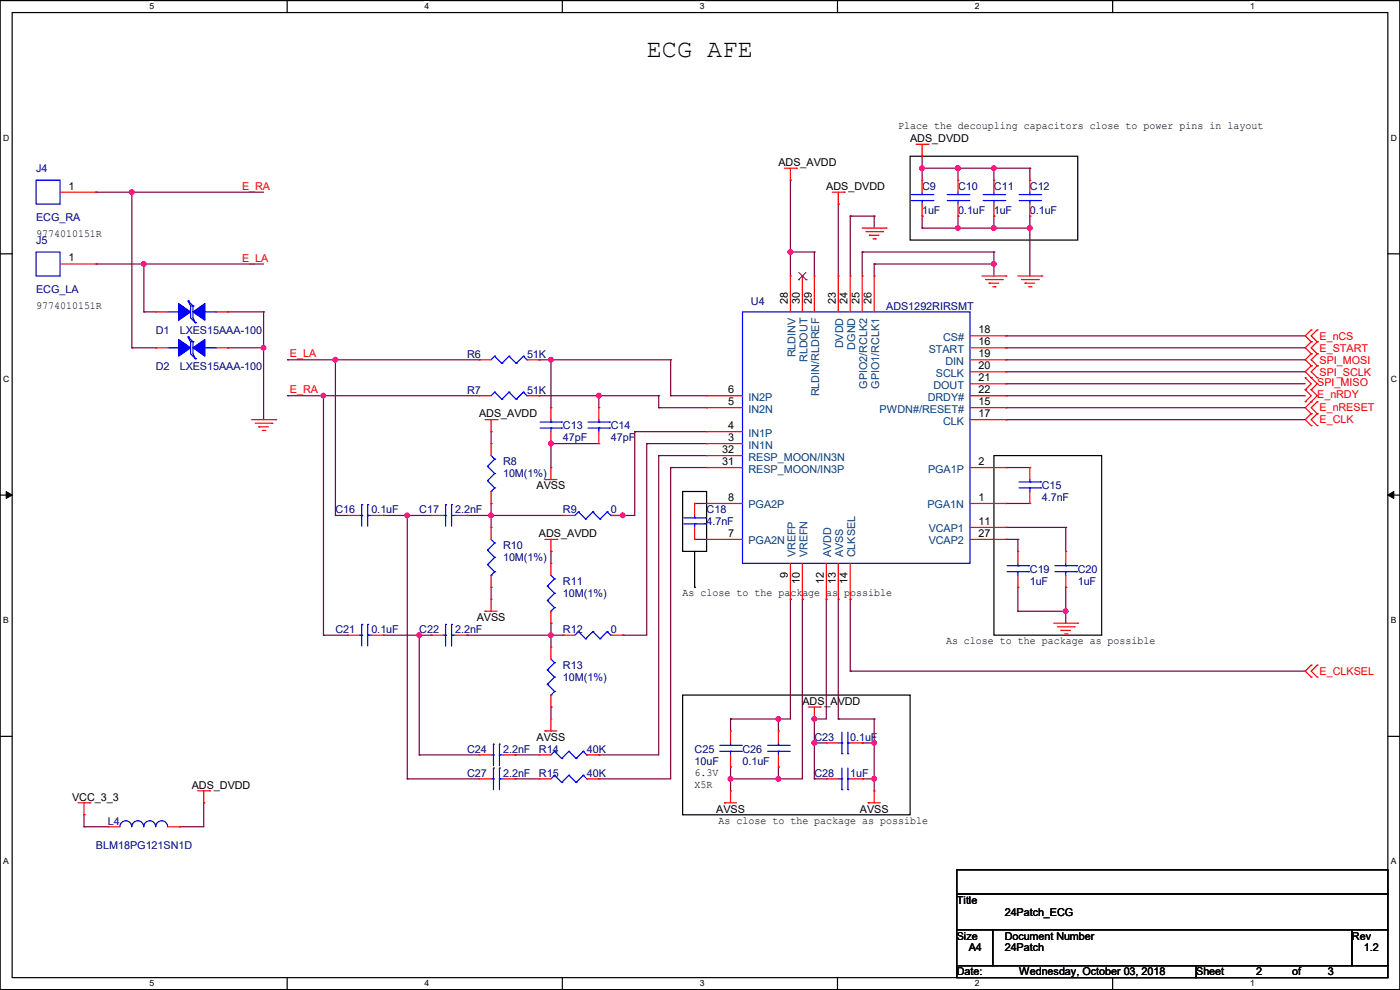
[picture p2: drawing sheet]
<svg xmlns="http://www.w3.org/2000/svg" width="297mm" height="210mm" viewBox="0 0 297 210" stroke-linecap="round" stroke-linejoin="round" font-family="sans-serif">
<path d="M0 .1h297v209.8h-297zM2.6 2.7h291.8v204.7h-291.8z" fill="none" stroke="#000" stroke-width=".25"/>
<g fill="#fff">
<path d="M31.7 .4h1v2h-1z"/>
<path d="M31.7 207.6h1v2h-1z"/>
</g>
<path d="M60.9 .1v2.6M60.9 207.4v2.5" fill="none" stroke="#000" stroke-width=".25"/>
<g fill="#fff">
<path d="M90.1 .4h1v2h-1z"/>
<path d="M90.1 207.6h1v2h-1z"/>
</g>
<path d="M119.3 .1v2.6M119.3 207.4v2.5" fill="none" stroke="#000" stroke-width=".25"/>
<g fill="#fff">
<path d="M148.5 .4h.9v2h-.9z"/>
<path d="M148.5 207.6h.9v2h-.9z"/>
</g>
<path d="M177.7 .1v2.6M177.7 207.4v2.5" fill="none" stroke="#000" stroke-width=".25"/>
<g fill="#fff">
<path d="M206.8 .4h1v2h-1z"/>
<path d="M206.8 207.6h1v2h-1z"/>
</g>
<path d="M236.1 .1v2.6M236.1 207.4v2.5" fill="none" stroke="#000" stroke-width=".25"/>
<g fill="#fff">
<path d="M265.2 .4h1v2h-1z"/>
<path d="M265.2 207.6h1v2h-1z"/>
<path d="M.7 28.2h1.2v2h-1.2z"/>
<path d="M295.1 28.2h1.2v2h-1.2z"/>
<path d="M.7 79.4h1.2v2h-1.2z"/>
<path d="M295.1 79.4h1.2v2h-1.2z"/>
</g>
<path d="M0 53.8h2.6M294.4 53.8h2.6" fill="none" stroke="#000" stroke-width=".25"/>
<g fill="#fff">
<path d="M.7 130.6h1.2v2h-1.2z"/>
<path d="M295.1 130.6h1.1v2h-1.1z"/>
</g>
<path d="M0 105h2.6M294.4 105h2.6" fill="none" stroke="#000" stroke-width=".25"/>
<path d="M1.3 104.3l1.3 .7-1.3 .7zM294.4 105l1.3-.7v1.4z" fill="#000" stroke="#000" stroke-width=".21"/>
<g fill="#fff">
<path d="M.7 181.8h1.2v2h-1.2z"/>
<path d="M295.1 181.8h1.1v2h-1.1z"/>
</g>
<g fill="none" stroke="#000" stroke-width=".25">
<path d="M193.1 33.1h35.5v17.8h-35.5zM210.9 96.6h22.8v38.1h-22.8zM144.8 104.3h5.1v12.7h-5.1zM147.4 117v7.6M147.4 124.6h.1M0 156.2h2.6M144.8 147.4h48.3v25.4h-48.3zM294.4 156.2h2.6M203 184.5h91.4v5.1h-91.4zM203 189.6h91.4v7.6h-91.4zM203 197.2h7.6v7.7h-7.6zM210.6 197.2h76.2v7.7h-76.2z"/>
<path d="M286.8 197.2h7.6v7.7h-7.6zM203 204.9h50.8v2.5h-50.8zM253.8 204.9h40.6v2.5h-40.6z"/>
</g>
<g fill="none" stroke="#800040" stroke-width=".25">
<path d="M167.7 38.2h.1M167.7 38.2v20.3M195.6 33.1h.1M195.6 35.7h.1M195.6 33.1v5.1M195.6 35.7h22.9M203.2 35.7h.1M203.2 35.7v2.5M210.9 35.7h.1M210.9 35.7v2.5M218.5 35.7h.1M218.5 35.7v2.5"/>
<path d="M20.4 56h.1M20.4 40.8h.1M20.4 40.8h35.5M20.4 56h35.5M28 40.8h.1M28 40.8v33M30.5 56h.1M30.5 56v10.2M167.7 53.5h.1M167.7 53.5h5.1M172.8 53.5h.1M172.8 53.5v5"/>
<path d="M177.8 43.3h.1M177.8 43.3v15.2M180.4 45.8h.1M180.4 45.8v12.7M180.4 45.8h5.1M182.9 53.5h.1M182.9 53.5v5M182.9 53.5h28M185.5 45.8h.1M185.5 56h.1M185.5 56h25.4M185.5 45.8v2.6"/>
<path d="M185.5 56v2.5M195.6 45.8h.1M195.6 48.4h.1M195.6 45.8v2.6M195.6 48.4h22.9M203.2 45.8h.1M203.2 48.4h.1M203.2 45.8v2.6M210.9 56h.1M210.9 45.8h.1M210.9 48.4h.1M210.9 53.5h.1"/>
<path d="M210.9 45.8v2.6M210.9 53.5v5M218.5 45.8h.1M218.5 48.4h.1M218.5 45.8v12.7M28 73.8h.1M28 73.8h5.1M30.5 66.2h.1M30.5 66.2h2.6M48.3 66.2h.1M48.3 73.8h.1M48.3 66.2h7.6"/>
<path d="M48.3 73.8h7.6M55.9 66.2h.1M55.9 73.8h.1M55.9 66.2v22.8M61 76.3h.1M61 76.3h40.6M71.2 76.3h.1M71.2 76.3v33M114.3 76.3h.1M114.3 76.3h28M116.9 76.3h.1M116.9 76.3v10.2"/>
<path d="M142.3 76.3h.1M142.3 76.3v7.6M213.4 71.2h.1M213.4 76.3h.1M213.4 78.9h.1M213.4 73.8h.1M213.4 73.8h63.5M213.4 76.3h63.5M213.4 71.2h63.5M213.4 78.9h63.5M61 83.9h.1M61 83.9h40.6"/>
<path d="M68.6 83.9h.1M68.6 83.9v50.8M104.2 91.6h.1M104.2 91.6v2.5M114.3 83.9h.1M114.3 83.9h25.4M116.9 94.1h.1M116.9 94.1v5.1M116.9 94.1h10.1M127 83.9h.1M127 83.9v2.6M134.7 91.6h.1"/>
<path d="M134.7 91.6h15.2M134.7 91.6v17.7h-5.1M137.2 94.1h.1M137.2 94.1h12.7M137.2 94.1v40.6h-5.1M139.7 86.5h.1M139.7 83.9h.1M139.7 96.6h.1M139.7 86.5h10.2M139.7 83.9v2.6M139.7 96.6v63.5h-12.7M139.7 96.6h10.2"/>
<path d="M142.3 83.9h.1M142.3 99.2h.1M142.3 83.9h7.6M142.3 99.2v66h-15.3M142.3 99.2h7.6M213.4 99.2h.1M213.4 81.4h.1M213.4 83.9h.1M213.4 86.5h.1M213.4 89h.1M213.4 83.9h63.5M213.4 86.5h63.5"/>
<path d="M213.4 99.2h5.1M213.4 81.4h63.5M213.4 89h63.5M71.2 109.3h.1M71.2 109.3h2.5M81.3 109.3h.1M81.3 109.3h10.2M86.4 109.3h.1M86.4 109.3v55.9M99.1 109.3h.1M99.1 109.3h20.3M104.2 109.3h.1"/>
<path d="M104.2 106.8h.1M104.2 106.8v5.1M116.9 117h.1M116.9 117v2.5M129.6 109.3h.1M132.1 109.3h.1M147.4 106.8h.1M147.4 114.4h.1M147.4 106.8h2.5M147.4 114.4h2.5M213.4 114.4h.1M213.4 111.9h.1"/>
<path d="M213.4 106.8h.1M213.4 106.8h5.1M213.4 114.4h2.5M213.4 111.9h12.7M215.9 114.4h.1M215.9 114.4v2.6M226.1 111.9h.1M226.1 111.9v5.1M68.6 134.7h.1M68.6 134.7h5.1M81.3 134.7h.1M81.3 134.7h10.2"/>
<path d="M88.9 134.7h.1M88.9 134.7v25.4M99.1 134.7h.1M99.1 134.7h20.3M104.2 124.6h.1M104.2 124.6v2.5M116.9 134.7h.1M116.9 132.2h.1M116.9 132.2v5.1M132.1 134.7h.1M167.7 127.1h.1M167.7 127.1v25.4h-12.7"/>
<path d="M170.2 127.1h.1M170.2 127.1v38.1h-15.2M175.3 127.1h.1M175.3 127.1v25.4h-2.5M177.8 127.1h.1M177.8 127.1v25.4M180.4 127.1h.1M180.4 127.1v15.3M215.9 124.6h.1M215.9 129.7h.1M215.9 124.6v5.1M215.9 129.7h10.2"/>
<path d="M226.1 129.7h.1M226.1 124.6h.1M226.1 124.6v7.6M116.9 150h.1M116.9 150v2.5M155 152.5h.1M155 152.5v2.6M165.1 152.5h.1M165.1 152.5v2.6M172.8 152.5h.1M172.8 157.6h.1M172.8 152.5v12.7"/>
<path d="M172.8 157.6h2.5M177.8 152.5h.1M177.8 152.5h7.7M180.4 142.4h.1M180.4 142.4h96.5M182.9 157.6h.1M182.9 157.6h2.6M185.5 152.5h.1M185.5 157.6h.1M185.5 152.5v15.3M17.8 172.8h.1M17.8 175.4h.1"/>
<path d="M17.8 172.8v2.6M17.8 175.4h5.1M38.1 175.4h.1M43.2 170.3h.1M43.2 170.3v5.1h-5.1M86.4 165.2h.1M86.4 165.2h15.2M88.9 160.1h.1M88.9 160.1h12.7M109.3 160.1h.1M109.3 165.2h.1M109.3 160.1h5"/>
<path d="M109.3 165.2h5M127 160.1h.1M127 165.2h.1M155 165.2h.1M155 162.7h.1M155 162.7v5.1M165.1 162.7h.1M165.1 165.2h.1M165.1 162.7v2.5M172.8 165.2h.1M172.8 165.2h2.5M182.9 165.2h.1"/>
<path d="M182.9 165.2h2.6M185.5 165.2h.1"/>
</g>
<g fill="#f0f" stroke="#f0f" stroke-width=".25">
<circle cx="28" cy="40.7" r=".49"/>
<circle cx="30.5" cy="56" r=".49"/>
<circle cx="55.9" cy="73.8" r=".49"/>
<circle cx="116.9" cy="76.3" r=".49"/>
<circle cx="127" cy="83.9" r=".49"/>
<circle cx="116.9" cy="94.1" r=".49"/>
<circle cx="132.1" cy="109.3" r=".49"/>
<circle cx="104.2" cy="109.3" r=".49"/>
<circle cx="71.1" cy="76.3" r=".49"/>
<circle cx="116.9" cy="134.7" r=".49"/>
<circle cx="68.6" cy="83.9" r=".49"/>
<circle cx="88.9" cy="134.7" r=".49"/>
<circle cx="86.4" cy="109.3" r=".49"/>
<circle cx="165.1" cy="152.5" r=".49"/>
<circle cx="226.1" cy="129.6" r=".49"/>
<circle cx="210.8" cy="56" r=".49"/>
<circle cx="203.2" cy="35.7" r=".49"/>
<circle cx="195.6" cy="35.7" r=".49"/>
<circle cx="210.8" cy="35.7" r=".49"/>
<circle cx="218.5" cy="48.4" r=".49"/>
<circle cx="210.8" cy="48.4" r=".49"/>
<circle cx="203.2" cy="48.4" r=".49"/>
<circle cx="165.1" cy="165.2" r=".49"/>
<circle cx="155" cy="165.2" r=".49"/>
<circle cx="172.7" cy="152.5" r=".49"/>
<circle cx="172.7" cy="157.6" r=".49"/>
<circle cx="185.4" cy="157.6" r=".49"/>
<circle cx="185.4" cy="165.2" r=".49"/>
<circle cx="167.7" cy="53.4" r=".49"/>
</g>
<g fill="none" stroke="#f00" stroke-width=".25">
<path d="M166.4 35.7h2.6M167.7 38.2h.1M167.7 35.7v2.5M169 35.7h.1M194.4 30.6h2.5M195.6 33.1h.1M195.6 38.2h.1M195.6 30.6v2.5M195.6 38.2v2.6M196.9 30.6h.1M203.2 38.2h.1M203.2 38.2v2.6"/>
<path d="M210.9 38.2h.1M210.9 38.2v2.6M218.5 38.2h.1M218.5 38.2v2.6M12.7 40.8h7.7M12.7 56h7.7M20.4 56h.1M20.4 40.8h.1M167.7 58.5h.1M167.7 58.5v7.7M170.2 58.5h.1M170.2 58.5v7.7"/>
<path d="M172.8 58.5h.1M172.8 58.5v7.7M176.6 40.8h2.5M177.8 43.3h.1M177.8 58.5h.1M177.8 40.8v2.5M177.8 58.5v7.7M179.1 40.8h.1M180.4 58.5h.1M180.4 58.5v7.7M182.9 58.5h.1M182.9 48.4h5.1"/>
<path d="M182.9 58.5v7.7M183.7 49.1h3.5M184.4 49.9h.1M184.4 49.9h2.1M185.2 50.7h.5M185.5 58.5h.1M185.5 58.5v7.7M185.7 50.7h.1M187.2 49.1h.1M188 48.4h.1M195.6 45.8h.1M195.6 43.3v2.5"/>
<path d="M203.2 45.8h.1M203.2 43.3v2.5M208.3 58.5h5.1M209.1 59.3h3.5M210.9 45.8h.1M210.9 43.3v2.5M212.6 59.3h.1M213.4 58.5h.1M215.9 58.5h5.1M216.7 59.3h3.6M218.5 45.8h.1M218.5 43.3v2.5"/>
<path d="M220.3 59.3h.1M221 58.5h.1M33.1 73.8h.1M33.1 66.2h.1M33.1 73.8h2.5M33.1 66.2h2.5M45.8 73.8h2.5M45.8 66.2h2.5M48.3 73.8h.1M48.3 66.2h.1M101.6 76.3h.1M101.6 76.3h2.6"/>
<path d="M111.8 76.3h2.5M114.3 76.3h.1M205.8 71.2h7.6M205.8 73.8h7.6M205.8 76.3h7.6M205.8 78.9h7.6M209.8 60.1h.1M209.8 60.1h2.1M210.6 60.8h.5M211.1 60.8h.1M213.4 71.2h.1M213.4 73.8h.1"/>
<path d="M213.4 76.3h.1M213.4 78.9h.1M217.5 60.1h.1M217.5 60.1h2M218.2 60.8h.5M218.7 60.8h.1M278.2 70h.1M278.2 72.5h.1M278.2 75.1h.1M278.2 77.6h.1M278.2 70l-1.3 1.2 1.3 1.3M278.2 72.5l-1.3 1.3 1.3 1.3"/>
<path d="M278.2 75.1l-1.3 1.2 1.3 1.3M278.2 77.6l-1.3 1.3 2.5 2.5-1.2 1.3M279.4 72.5h.1M279.4 70h.1M279.4 75.1h.1M279.4 77.6h.1M279.4 70l-1.2 1.2 1.2 1.3M279.4 72.5l-1.2 1.3 1.2 1.3M279.4 75.1l-1.2 1.2 1.2 1.3M279.4 77.6l-1.2 1.3 1.2 1.2M53.4 89h5.1M54.1 89.8h3.6"/>
<path d="M54.9 90.6h.1M54.9 90.6h2M55.7 91.3h.5M56.2 91.3h.1M57.7 89.8h.1M58.5 89h.1M101.6 83.9h.1M101.6 83.9h2.6M102.9 89h2.6M104.2 91.6h.1M104.2 94.1h.1M104.2 89v2.6"/>
<path d="M104.2 94.1v2.5M105.5 89h.1M111.8 83.9h2.5M114.3 83.9h.1M116.9 99.2h.1M116.9 86.5h.1M116.9 94.1h.1M116.9 86.5v2.5M116.9 91.6v2.5M116.9 99.2v2.5M127 86.5h.1M127 94.1h.1"/>
<path d="M127 86.5v2.5M127 91.6v2.5M149.9 83.9h.1M149.9 86.5h.1M149.9 91.6h.1M149.9 94.1h.1M149.9 96.6h.1M149.9 99.2h.1M149.9 83.9h7.6M149.9 86.5h7.6M149.9 99.2h7.6M149.9 91.6h7.6"/>
<path d="M149.9 94.1h7.6M149.9 96.6h7.6M205.8 89h7.6M205.8 81.4h7.6M205.8 83.9h7.6M205.8 86.5h7.6M205.8 99.2h7.6M213.4 81.4h.1M213.4 83.9h.1M213.4 86.5h.1M213.4 89h.1M213.4 99.2h.1"/>
<path d="M218.5 99.2h.1M218.5 99.2v2.5M276.9 82.7h.1M276.9 80.1h.1M276.9 85.2h.1M276.9 80.1l1.3 1.3-1.3 1.3M276.9 82.7l1.3 1.2-1.3 1.3M278.2 80.1h.1M278.2 85.2h.1M278.2 87.8h.1M278.2 90.3h.1M278.2 82.7h.1"/>
<path d="M278.2 82.7l1.2 1.2-2.5 2.6 1.3 1.3M278.2 87.8l-1.3 1.2 1.3 1.3M279.4 80.1h.1M279.4 87.8h.1M279.4 85.2h.1M279.4 90.3h.1M279.4 85.2l-1.2 1.3 1.2 1.3M279.4 87.8l-1.2 1.2 1.2 1.3M73.7 109.3h.1M73.7 109.3h2.5M78.8 109.3h2.5M81.3 109.3h.1"/>
<path d="M91.5 109.3h.1M91.5 109.3h2.5M96.6 109.3h2.5M99.1 109.3h.1M104.2 111.9h.1M104.2 106.8h.1M104.2 104.3v2.5M104.2 111.9v2.5M115.6 101.7h.1M115.6 114.4h2.6M115.6 101.7h2.6M116.9 117h.1"/>
<path d="M116.9 119.5h.1M116.9 114.4v2.6M116.9 119.5v2.5M118.2 114.4h.1M119.4 109.3h.1M119.4 109.3h2.6M129.6 109.3h2.5M132.1 109.3h.1M147.4 106.8h.1M147.4 114.4h.1M147.4 106.8v2.5M147.4 111.9v2.5"/>
<path d="M149.9 106.8h.1M149.9 114.4h.1M149.9 114.4h7.6M149.9 106.8h7.6M167.7 119.5v7.6M170.2 119.5v7.6M175.3 119.5v7.6M177.8 119.5v7.6M180.4 119.5v7.6M205.8 114.4h7.6M205.8 106.8h7.6M205.8 111.9h7.6"/>
<path d="M213.4 106.8h.1M213.4 111.9h.1M213.4 114.4h.1M215.9 117h.1M215.9 117v2.5M218.5 106.8h.1M218.5 104.3v2.5M226.1 117h.1M226.1 117v2.5M73.7 134.7h.1M73.7 134.7h2.5M78.8 134.7h2.5"/>
<path d="M81.3 134.7h.1M91.5 134.7h.1M91.5 134.7h2.5M96.6 134.7h2.5M99.1 134.7h.1M102.9 129.7h.1M102.9 129.7h2.6M104.2 127.1h.1M104.2 124.6h.1M104.2 122v2.6M104.2 127.1v2.6M116.9 137.3h.1"/>
<path d="M116.9 132.2h.1M116.9 129.7v2.5M116.9 137.3v2.5M119.4 134.7h.1M119.4 134.7h2.6M129.6 134.7h2.5M132.1 134.7h.1M167.7 127.1h.1M170.2 127.1h.1M175.3 127.1h.1M177.8 127.1h.1M180.4 127.1h.1"/>
<path d="M215.9 124.6h.1M215.9 122v2.6M223.6 132.2h5M224.3 133h3.6M225.1 133.7h.1M225.1 133.7h2M225.8 134.5h.6M226.1 124.6h.1M226.1 122v2.6M226.4 134.5h.1M227.9 133h.1M228.6 132.2h.1"/>
<path d="M115.6 155.1h.1M115.6 155.1h2.6M116.9 152.5h.1M116.9 150h.1M116.9 147.4v2.6M116.9 152.5v2.6M155 155.1h.1M155 155.1v2.5M165.1 155.1h.1M165.1 155.1v2.5M171.5 150h2.5M172.8 152.5h.1"/>
<path d="M172.8 150v2.5M174 150h.1M175.3 157.6h.1M175.3 157.6h2.5M180.4 157.6h2.5M182.9 157.6h.1M278.2 141.1h.1M278.2 143.6h.1M278.2 141.1l-1.3 1.3 1.3 1.2M279.4 143.6h.1M279.4 141.1h.1M279.4 141.1l-1.2 1.3 1.2 1.2"/>
<path d="M16.6 170.3h2.5M17.8 172.8h.1M17.8 170.3v2.5M19.1 170.3h.1M22.9 175.4h.1M22.9 175.4h2.5M35.6 175.4h2.5M38.1 175.4h.1M42 167.8h2.5M43.2 170.3h.1M43.2 167.8v2.5M44.5 167.8h.1"/>
<path d="M101.6 160.1h.1M101.6 165.2h.1M101.6 165.2h2.6M101.6 160.1h2.6M106.7 165.2h2.6M106.7 160.1h2.6M109.3 160.1h.1M109.3 165.2h.1M114.3 165.2h.1M114.3 160.1h.1M114.3 165.2h2.6M114.3 160.1h2.6"/>
<path d="M124.5 165.2h2.5M124.5 160.1h2.5M127 165.2h.1M127 160.1h.1M153.7 170.3h.1M153.7 170.3h2.6M155 167.8h.1M155 162.7h.1M155 160.1v2.6M155 167.8v2.5M165.1 162.7h.1M165.1 160.1v2.6"/>
<path d="M175.3 165.2h.1M175.3 165.2h2.5M180.4 165.2h2.5M182.9 165.2h.1M184.2 170.3h.1M184.2 170.3h2.5M185.5 167.8h.1M185.5 167.8v2.5"/>
</g>
<g fill="none" stroke="#00f" stroke-width=".25">
<path d="M7.7 38.2h5v5.1h-5zM7.7 53.5h5v5h-5zM193.3 42.5h4.6M193.3 41.3h4.6M195.6 41.3h.1M195.6 42.5h.1M195.6 40.8v.5M195.6 42.5v.8M197.9 42.5h.1M197.9 41.3h.1M201 42.5h4.5M201 41.3h4.5"/>
<path d="M203.2 41.3h.1M203.2 42.5h.1M203.2 40.8v.5M203.2 42.5v.8M205.5 42.5h.1M205.5 41.3h.1M208.6 42.5h4.5M208.6 41.3h4.5M210.9 41.3h.1M210.9 42.5h.1M210.9 40.8v.5M210.9 42.5v.8"/>
<path d="M213.1 42.5h.1M213.1 41.3h.1M216.2 42.5h4.6M216.2 41.3h4.6M218.5 41.3h.1M218.5 42.5h.1M218.5 40.8v.5M218.5 42.5v.8M220.8 42.5h.1M220.8 41.3h.1M35.6 73.8h2.5M35.6 66.2h2.5"/>
<path d="M38.1 73.8h.1M38.1 66.2h.1M39.9 71.5h.1M39.9 63.9h.1M39.9 71.5l1 1M39.9 71.5l.5 1M39.9 63.9l1 1M39.9 63.9l.5 1M40.4 72.5h.1M40.4 64.9h.1M40.4 64.9v2.5l1 1.1M40.4 72.5v2.6l1 1"/>
<path d="M40.9 72.5h.1M40.9 64.9h.1M40.9 64.9v2.5l.5 1.1M40.9 72.5v2.6l.5 1M41.4 76.1h.1M41.4 68.5h.1M43.2 73.8h2.6M43.2 66.2h2.6M45.8 73.8h.1M45.8 66.2h.1M104.9 75.6h.1M104.9 75.6l-.7 .7"/>
<path d="M104.9 75.6l1.6 1.5M106.5 77.1h.1M108 75.6h.1M108 75.6l-1.5 1.5M108 75.6l1.5 1.5M109.5 77.1h.1M111 75.6h.1M111 75.6l-1.5 1.5M111 75.6l.8 .7M111.8 76.3h.1M157.5 66.2h48.3v53.3h-48.3zM103.4 98.9h.1"/>
<path d="M103.4 98.9l1.5 1.6M104.2 96.6l.7 .8M104.9 97.4h.1M104.9 83.2h.1M104.9 97.4l-1.5 1.5M104.9 83.2l-.7 .7M104.9 83.2l1.6 1.5M106.5 84.7h.1M108 83.2h.1M108 83.2l-1.5 1.5M108 83.2l1.5 1.5M109.5 84.7h.1"/>
<path d="M111 83.2h.1M111 83.2l-1.5 1.5M111 83.2l.8 .7M111.8 83.9h.1M114.6 90.8h4.6M114.6 89.5h4.6M116.9 89.5h.1M116.9 90.8h.1M116.9 89v.5M116.9 90.8v.8M119.2 90.8h.1M119.2 89.5h.1"/>
<path d="M124.8 90.8h4.5M124.8 89.5h4.5M127 89.5h.1M127 90.8h.1M127 89v.5M127 90.8v.8M129.3 90.8h.1M129.3 89.5h.1M76.2 109.3h.6M76.8 109.3h.1M76.8 107.1h.1M76.8 107.1v4.5"/>
<path d="M78 107.1h.1M78 109.3h.1M78 109.3h.8M78 107.1v4.5M94 109.3h.5M94.5 109.3h.1M94.5 107.1h.1M94.5 107.1v4.5M95.8 107.1h.1M95.8 109.3h.1M95.8 109.3h.8M95.8 107.1v4.5"/>
<path d="M103.4 116.7h.1M103.4 119.8h.1M103.4 102h.1M103.4 116.7l1.5 1.5M103.4 119.8l1.5 1.5M103.4 102l1.5 1.5M104.2 104.3h.1M104.2 114.4l.7 .8M104.9 115.2h.1M104.9 118.2h.1M104.9 100.5h.1M104.9 103.5h.1"/>
<path d="M104.9 115.2l-1.5 1.5M104.9 118.2l-1.5 1.6M104.9 100.5l-1.5 1.5M104.9 103.5l-.7 .8M122.7 108.6h.1M122.7 108.6l-.7 .7M122.7 108.6l1.5 1.5M124.2 110.1h.1M125.8 108.6h.1M125.8 108.6l-1.6 1.5M125.8 108.6l1.5 1.5M127.3 110.1h.1"/>
<path d="M128.8 108.6h.1M128.8 108.6l-1.5 1.5M128.8 108.6l.8 .7M129.6 109.3h.1M145.1 111.1h4.5M145.1 109.9h4.5M147.4 109.9h.1M147.4 111.1h.1M147.4 109.3v.6M147.4 111.1v.8M149.6 111.1h.1M149.6 109.9h.1"/>
<path d="M215.9 119.5v.5M216.2 103.5h4.6M216.2 102.2h4.6M218.5 102.2h.1M218.5 103.5h.1M218.5 101.7v.5M218.5 103.5v.8M220.8 103.5h.1M220.8 102.2h.1M226.1 119.5v.5M76.2 134.7h.6M76.8 134.7h.1"/>
<path d="M76.8 132.5h.1M76.8 132.5v4.5M78 132.5h.1M78 134.7h.1M78 132.5v4.5M78 134.7h.8M94 134.7h.5M94.5 134.7h.1M94.5 132.5h.1M94.5 132.5v4.5M95.8 132.5h.1M95.8 134.7h.1"/>
<path d="M95.8 132.5v4.5M95.8 134.7h.8M104.2 122h.1M104.9 121.3h.1M104.9 121.3l-.7 .7M116.1 124.3h.1M116.1 127.4h.1M116.1 124.3l1.5 1.6M116.1 127.4l1.5 1.5M116.9 129.7h.1M116.9 139.8l.7 .8M116.9 122l.7 .8"/>
<path d="M117.6 122.8h.1M117.6 125.9h.1M117.6 128.9h.1M117.6 122.8l-1.5 1.5M117.6 125.9l-1.5 1.5M117.6 128.9l-.7 .8M122.7 134h.1M122.7 134l1.5 1.5M122.7 134l-.7 .7M124.2 135.5h.1M125.8 134h.1M125.8 134l1.5 1.5"/>
<path d="M125.8 134l-1.6 1.5M127.3 135.5h.1M128.8 134h.1M128.8 134l-1.5 1.5M128.8 134l.8 .7M129.6 134.7h.1M213.7 121.3h4.5M213.7 120h4.5M215.9 120h.1M215.9 121.3h.1M215.9 121.3v.7M218.2 121.3h.1"/>
<path d="M218.2 120h.1M223.8 121.3h4.6M223.8 120h4.6M226.1 120h.1M226.1 121.3h.1M226.1 121.3v.7M228.4 121.3h.1M228.4 120h.1M104.7 157.9h.1M104.7 157.9v4.5M106 157.9h.1M106 157.9v4.5"/>
<path d="M116.1 142.1h.1M116.1 145.2h.1M116.1 142.1l1.5 1.5M116.1 145.2l1.5 1.5M116.9 147.4h.1M117.6 140.6h.1M117.6 143.6h.1M117.6 146.7h.1M117.6 159.4h.1M117.6 140.6l-1.5 1.5M117.6 143.6l-1.5 1.6M117.6 146.7l-.7 .7"/>
<path d="M117.6 159.4l-.7 .7M117.6 159.4l1.6 1.5M120.7 159.4h.1M120.7 159.4l-1.5 1.5M120.7 159.4l1.5 1.5M123.7 159.4h.1M123.7 159.4l-1.5 1.5M123.7 159.4l.8 .7M152.7 159.4h4.6M152.7 158.1h4.6M155 158.1h.1M155 159.4h.1"/>
<path d="M155 157.6v.5M155 159.4v.7M157.3 159.4h.1M157.3 158.1h.1M162.9 159.4h4.5M162.9 158.1h4.5M165.1 158.1h.1M165.1 159.4h.1M165.1 157.6v.5M165.1 159.4v.7M167.4 159.4h.1M167.4 158.1h.1"/>
<path d="M177.8 157.6h.8M178.6 159.9h.1M178.6 157.6h.1M178.6 155.3v4.6M179.9 157.6h.1M179.9 159.9h.1M179.9 157.6h.5M179.9 155.3v4.6M25.4 175.4a1.25 1.25 0 0 1 1.3-1.3 1.25 1.25 0 0 1 1.2 1.3M28 175.4a1.25 1.25 0 0 1 1.2-1.3 1.25 1.25 0 0 1 1.3 1.3 1.29 1.29 0 0 1 1.3-1.3 1.29 1.29 0 0 1 1.3 1.3 1.25 1.25 0 0 1 1.2-1.3 1.25 1.25 0 0 1 1.3 1.3M104.2 160.1h.5M104.2 165.2h.5"/>
<path d="M104.7 160.1h.1M104.7 165.2h.1M104.7 162.9h.1M104.7 162.9v4.6M106 160.1h.1M106 162.9h.1M106 165.2h.1M106 160.1h.7M106 162.9v4.6M106 165.2h.7M117.6 164.5h.1M117.6 164.5l-.7 .7"/>
<path d="M117.6 164.5l1.6 1.5M119.2 166h.1M119.2 160.9h.1M120.7 164.5h.1M120.7 164.5l-1.5 1.5M120.7 164.5l1.5 1.5M122.2 166h.1M122.2 160.9h.1M123.7 164.5h.1M123.7 164.5l-1.5 1.5M123.7 164.5l.8 .7M124.5 165.2h.1"/>
<path d="M124.5 160.1h.1M177.8 165.2h.8M178.6 167.5h.1M178.6 165.2h.1M178.6 162.9v4.6M179.9 165.2h.1M179.9 167.5h.1M179.9 162.9v4.6M179.9 165.2h.5"/>
</g>
<path d="M169.4 59.4h.1M169.5 57.8l1.5 1.6M171 57.8l-1.6 1.6M171 59.4h.1" fill="none" stroke="#804000" stroke-width=".21"/>
<g fill="#00f" stroke="#00f" stroke-width=".25">
<path d="M37.9 72l2.5 1.8-2.5 1.8z" fill-rule="evenodd"/>
<path d="M40.9 73.8l2.6-1.8v3.6z" fill-rule="evenodd"/>
<path d="M37.9 64.4l2.5 1.8-2.5 1.7z" fill-rule="evenodd"/>
<path d="M40.9 66.2l2.6-1.8v3.5z" fill-rule="evenodd"/>
</g>
<text font-size="5.3" x="137.2" y="12">ECG AFE</text>
<g font-size="2.3">
<text x="190.5" y="27.4">Place the decoupling capacitors close to power pins in layout</text>
<text x="165.1" y="35.2">ADS_AVDD</text>
<text x="193.1" y="30.1">ADS_DVDD</text>
<text x="14.5" y="40.2">1</text>
<text x="175.3" y="40.3">ADS_DVDD</text>
<text x="7.7" y="50.2">9774010151R</text>
<text x="14.5" y="55.5">1</text>
<text x="7.7" y="65.5">9774010151R</text>
<text x="167.1" y="64.4" transform="rotate(-90 167.1 64.4)">28</text>
<text x="169.7" y="64.4" transform="rotate(-90 169.7 64.4)">30</text>
<text x="172.2" y="64.4" transform="rotate(-90 172.2 64.4)">29</text>
<text x="177.3" y="64.4" transform="rotate(-90 177.3 64.4)">23</text>
<text x="179.8" y="64.4" transform="rotate(-90 179.8 64.4)">24</text>
<text x="182.4" y="64.4" transform="rotate(-90 182.4 64.4)">25</text>
<text x="184.9" y="64.4" transform="rotate(-90 184.9 64.4)">26</text>
<text x="207.6" y="70.7">18</text>
<text x="207.6" y="73.2">16</text>
<text x="207.6" y="75.8">19</text>
<text x="154.5" y="83.4">6</text>
<text x="207.6" y="78.3">20</text>
<text x="207.6" y="80.9">21</text>
<text x="207.6" y="83.4">22</text>
<text x="101.6" y="88.6">ADS_AVDD</text>
<text x="154.5" y="85.9">5</text>
<text x="207.6" y="85.9">15</text>
<text x="207.6" y="88.5">17</text>
<text x="154.5" y="91">4</text>
<text x="154.5" y="93.6">3</text>
<text x="153.2" y="96.1">32</text>
<text x="153.2" y="98.6">31</text>
<text x="207.6" y="98.6">2</text>
<text x="113.8" y="103.8">AVSS</text>
<text x="154.5" y="106.3">8</text>
<text x="207.6" y="106.3">1</text>
<text x="114.3" y="114">ADS_AVDD</text>
<text x="154.5" y="113.9">7</text>
<text x="207.6" y="111.3">11</text>
<text x="207.6" y="113.9">27</text>
<text x="167.1" y="122.6" transform="rotate(-90 167.1 122.6)">9</text>
<text x="169.7" y="123.8" transform="rotate(-90 169.7 123.8)">10</text>
<text x="174.8" y="123.8" transform="rotate(-90 174.8 123.8)">12</text>
<text x="177.3" y="123.8" transform="rotate(-90 177.3 123.8)">13</text>
<text x="179.8" y="123.8" transform="rotate(-90 179.8 123.8)">14</text>
<text x="101.1" y="131.7">AVSS</text>
<text x="144.8" y="126.4">As close to the package as possible</text>
<text x="200.7" y="136.6">As close to the package as possible</text>
<text x="170.2" y="149.5">ADS_AVDD</text>
<text x="113.8" y="157.1">AVSS</text>
<text x="40.7" y="167.3">ADS_DVDD</text>
<text x="147.4" y="164.5">6.3V</text>
<text x="147.4" y="167.1">X5R</text>
<text x="15.3" y="169.8">VCC_3_3</text>
<text x="151.9" y="172.4">AVSS</text>
<text x="182.4" y="172.4">AVSS</text>
<text x="152.4" y="174.7">As close to the package as possible</text>
<text x="203" y="191.7">Title</text>
<text x="213.2" y="194.2">24Patch_ECG</text>
<text x="203" y="199.3">Size</text>
<text x="205.5" y="201.8">A4</text>
<text x="213.1" y="199.3">Document Number</text>
<text x="213.2" y="201.8">24Patch</text>
<text x="286.8" y="199.3">Rev</text>
<text x="289.4" y="201.8">1.2</text>
<text x="203" y="206.9">Date:</text>
<text x="216.2" y="206.9">Wednesday, October 03, 2018</text>
<text x="253.8" y="206.9">Sheet</text>
<text x="266.5" y="206.9">2</text>
<text x="274.1" y="206.9">of</text>
<text x="281.7" y="206.9">3</text>
</g>
<g font-size="2.3" fill="#000080">
<text x="7.7" y="36.5">J4</text>
<text x="195.6" y="40.3">C9</text>
<text x="203.2" y="40.3">C10</text>
<text x="210.9" y="40.3">C11</text>
<text x="218.5" y="40.3">C12</text>
<text x="7.7" y="46.9">ECG_RA</text>
<text x="195.6" y="45.4">1uF</text>
<text x="203.2" y="45.4">0.1uF</text>
<text x="210.9" y="45.4">1uF</text>
<text x="218.5" y="45.4">0.1uF</text>
<text x="7.7" y="51.7">J5</text>
<text x="7.7" y="62.1">ECG_LA</text>
<text x="159.3" y="64.7">U4</text>
<text x="188" y="65.7">ADS1292RIRSMT</text>
<text x="33.1" y="70.8">D1</text>
<text x="38.2" y="70.8">LXES15AAA-100</text>
<text x="99.1" y="75.9">R6</text>
<text x="111.8" y="75.9">51K</text>
<text x="33.1" y="78.4">D2</text>
<text x="38.2" y="78.4">LXES15AAA-100</text>
<text x="99.1" y="83.5">R7</text>
<text x="111.8" y="83.5">51K</text>
<text x="119.4" y="91.1">C13</text>
<text x="119.4" y="93.6">47pF</text>
<text x="129.6" y="91.1">C14</text>
<text x="129.6" y="93.6">47pF</text>
<text x="106.7" y="98.7">R8</text>
<text x="106.7" y="101.3">10M(1%)</text>
<text x="221" y="103.8">C15</text>
<text x="221" y="106.3">4.7nF</text>
<text x="71.2" y="108.9">C16</text>
<text x="78.8" y="108.9">0.1uF</text>
<text x="88.9" y="108.9">C17</text>
<text x="96.6" y="108.9">2.2nF</text>
<text x="119.4" y="108.9">R9</text>
<text x="129.6" y="108.9">0</text>
<text x="149.9" y="108.9">C18</text>
<text x="149.9" y="111.4">4.7nF</text>
<text x="106.7" y="116.5">R10</text>
<text x="106.7" y="119">10M(1%)</text>
<text x="119.4" y="124.1">R11</text>
<text x="218.5" y="121.6">C19</text>
<text x="218.5" y="124.1">1uF</text>
<text x="228.6" y="121.6">C20</text>
<text x="228.6" y="124.1">1uF</text>
<text x="119.4" y="126.7">10M(1%)</text>
<text x="71.2" y="134.3">C21</text>
<text x="78.8" y="134.3">0.1uF</text>
<text x="88.9" y="134.3">C22</text>
<text x="96.6" y="134.3">2.2nF</text>
<text x="119.4" y="134.3">R12</text>
<text x="129.6" y="134.3">0</text>
<text x="119.4" y="141.9">R13</text>
<text x="119.4" y="144.4">10M(1%)</text>
<text x="99.1" y="159.7">C24</text>
<text x="106.7" y="159.7">2.2nF</text>
<text x="114.3" y="159.7">R14</text>
<text x="124.5" y="159.7">40K</text>
<text x="147.4" y="159.7">C25</text>
<text x="157.5" y="159.7">C26</text>
<text x="172.8" y="157.1">C23</text>
<text x="180.4" y="157.1">0.1uF</text>
<text x="99.1" y="164.8">C27</text>
<text x="106.7" y="164.8">2.2nF</text>
<text x="114.3" y="164.8">R15</text>
<text x="124.5" y="164.8">40K</text>
<text x="147.4" y="162.2">10uF</text>
<text x="157.5" y="162.2">0.1uF</text>
<text x="172.8" y="164.8">C28</text>
<text x="180.4" y="164.8">1uF</text>
<text x="22.9" y="174.9">L4</text>
<text x="20.4" y="180">BLM18PG121SN1D</text>
</g>
<g font-size="2.3" fill="#f00">
<text x="51.4" y="40.3">E_RA</text>
<text x="51.4" y="55.5">E_LA</text>
<text x="61.5" y="75.8">E_LA</text>
<text x="280" y="72.1">E_nCS</text>
<text x="280" y="74.6">E_START</text>
<text x="280" y="77.1">SPI_MOSI</text>
<text x="61.5" y="83.4">E_RA</text>
<text x="279.4" y="82">SPI_MISO</text>
<text x="280" y="79.7">SPI_SCLK</text>
<text x="279.4" y="84.5">E_nRDY</text>
<text x="280" y="87.3">E_nRESET</text>
<text x="280" y="89.8">E_CLK</text>
<text x="280" y="143.2">E_CLKSEL</text>
</g>
<g font-size="2.3" fill="#004080">
<text x="168.7" y="75.8" transform="rotate(-90 168.7 75.8)">RLDINV</text>
<text x="171.3" y="76.8" transform="rotate(-90 171.3 76.8)">RLDOUT</text>
<text x="178.9" y="73.9" transform="rotate(-90 178.9 73.9)">DVDD</text>
<text x="181.4" y="74.2" transform="rotate(-90 181.4 74.2)">DGND</text>
<text x="197" y="74.8">START</text>
<text x="200.1" y="72.3">CS#</text>
<text x="200.6" y="77.4">DIN</text>
<text x="184" y="82.4" transform="rotate(-90 184 82.4)">GPIO2/RCLK2</text>
<text x="186.5" y="82.4" transform="rotate(-90 186.5 82.4)">GPIO1/RCLK1</text>
<text x="198" y="82.5">DOUT</text>
<text x="198.5" y="79.9">SCLK</text>
<text x="158.8" y="85">IN2P</text>
<text x="158.8" y="87.5">IN2N</text>
<text x="173.8" y="84.1" transform="rotate(-90 173.8 84.1)">RLDIN/RLDREF</text>
<text x="186.6" y="87.5">PWDN#/RESET#</text>
<text x="196.8" y="85">DRDY#</text>
<text x="158.8" y="92.6">IN1P</text>
<text x="158.8" y="95.2">IN1N</text>
<text x="200.1" y="90.1">CLK</text>
<text x="158.8" y="97.7">RESP_MOON/IN3N</text>
<text x="158.8" y="100.2">RESP_MOON/IN3P</text>
<text x="196.9" y="100.2">PGA1P</text>
<text x="158.8" y="107.9">PGA2P</text>
<text x="196.8" y="107.9">PGA1N</text>
<text x="197" y="112.9">VCAP1</text>
<text x="158.8" y="115.5">PGA2N</text>
<text x="168.7" y="118.2" transform="rotate(-90 168.7 118.2)">VREFP</text>
<text x="171.3" y="118.2" transform="rotate(-90 171.3 118.2)">VREFN</text>
<text x="176.4" y="118.2" transform="rotate(-90 176.4 118.2)">AVDD</text>
<text x="178.9" y="118.2" transform="rotate(-90 178.9 118.2)">AVSS</text>
<text x="181.4" y="118.2" transform="rotate(-90 181.4 118.2)">CLKSEL</text>
<text x="197" y="115.5">VCAP2</text>
</g>
<g font-size="1.8">
<text x="31.7" y="2">5</text>
<text x="90.1" y="2">4</text>
<text x="148.5" y="2">3</text>
<text x="206.8" y="2">2</text>
<text x="265.2" y="2">1</text>
<text x=".7" y="29.8">D</text>
<text x="295.1" y="29.8">D</text>
<text x=".7" y="81">C</text>
<text x="295.1" y="81">C</text>
<text x=".7" y="132.2">B</text>
<text x="295.1" y="132.2">B</text>
<text x=".7" y="183.4">A</text>
<text x="295.1" y="183.4">A</text>
<text x="31.7" y="209.3">5</text>
<text x="90.1" y="209.3">4</text>
<text x="148.5" y="209.3">3</text>
<text x="206.8" y="209.3">2</text>
<text x="265.2" y="209.3">1</text>
</g>
</svg>
